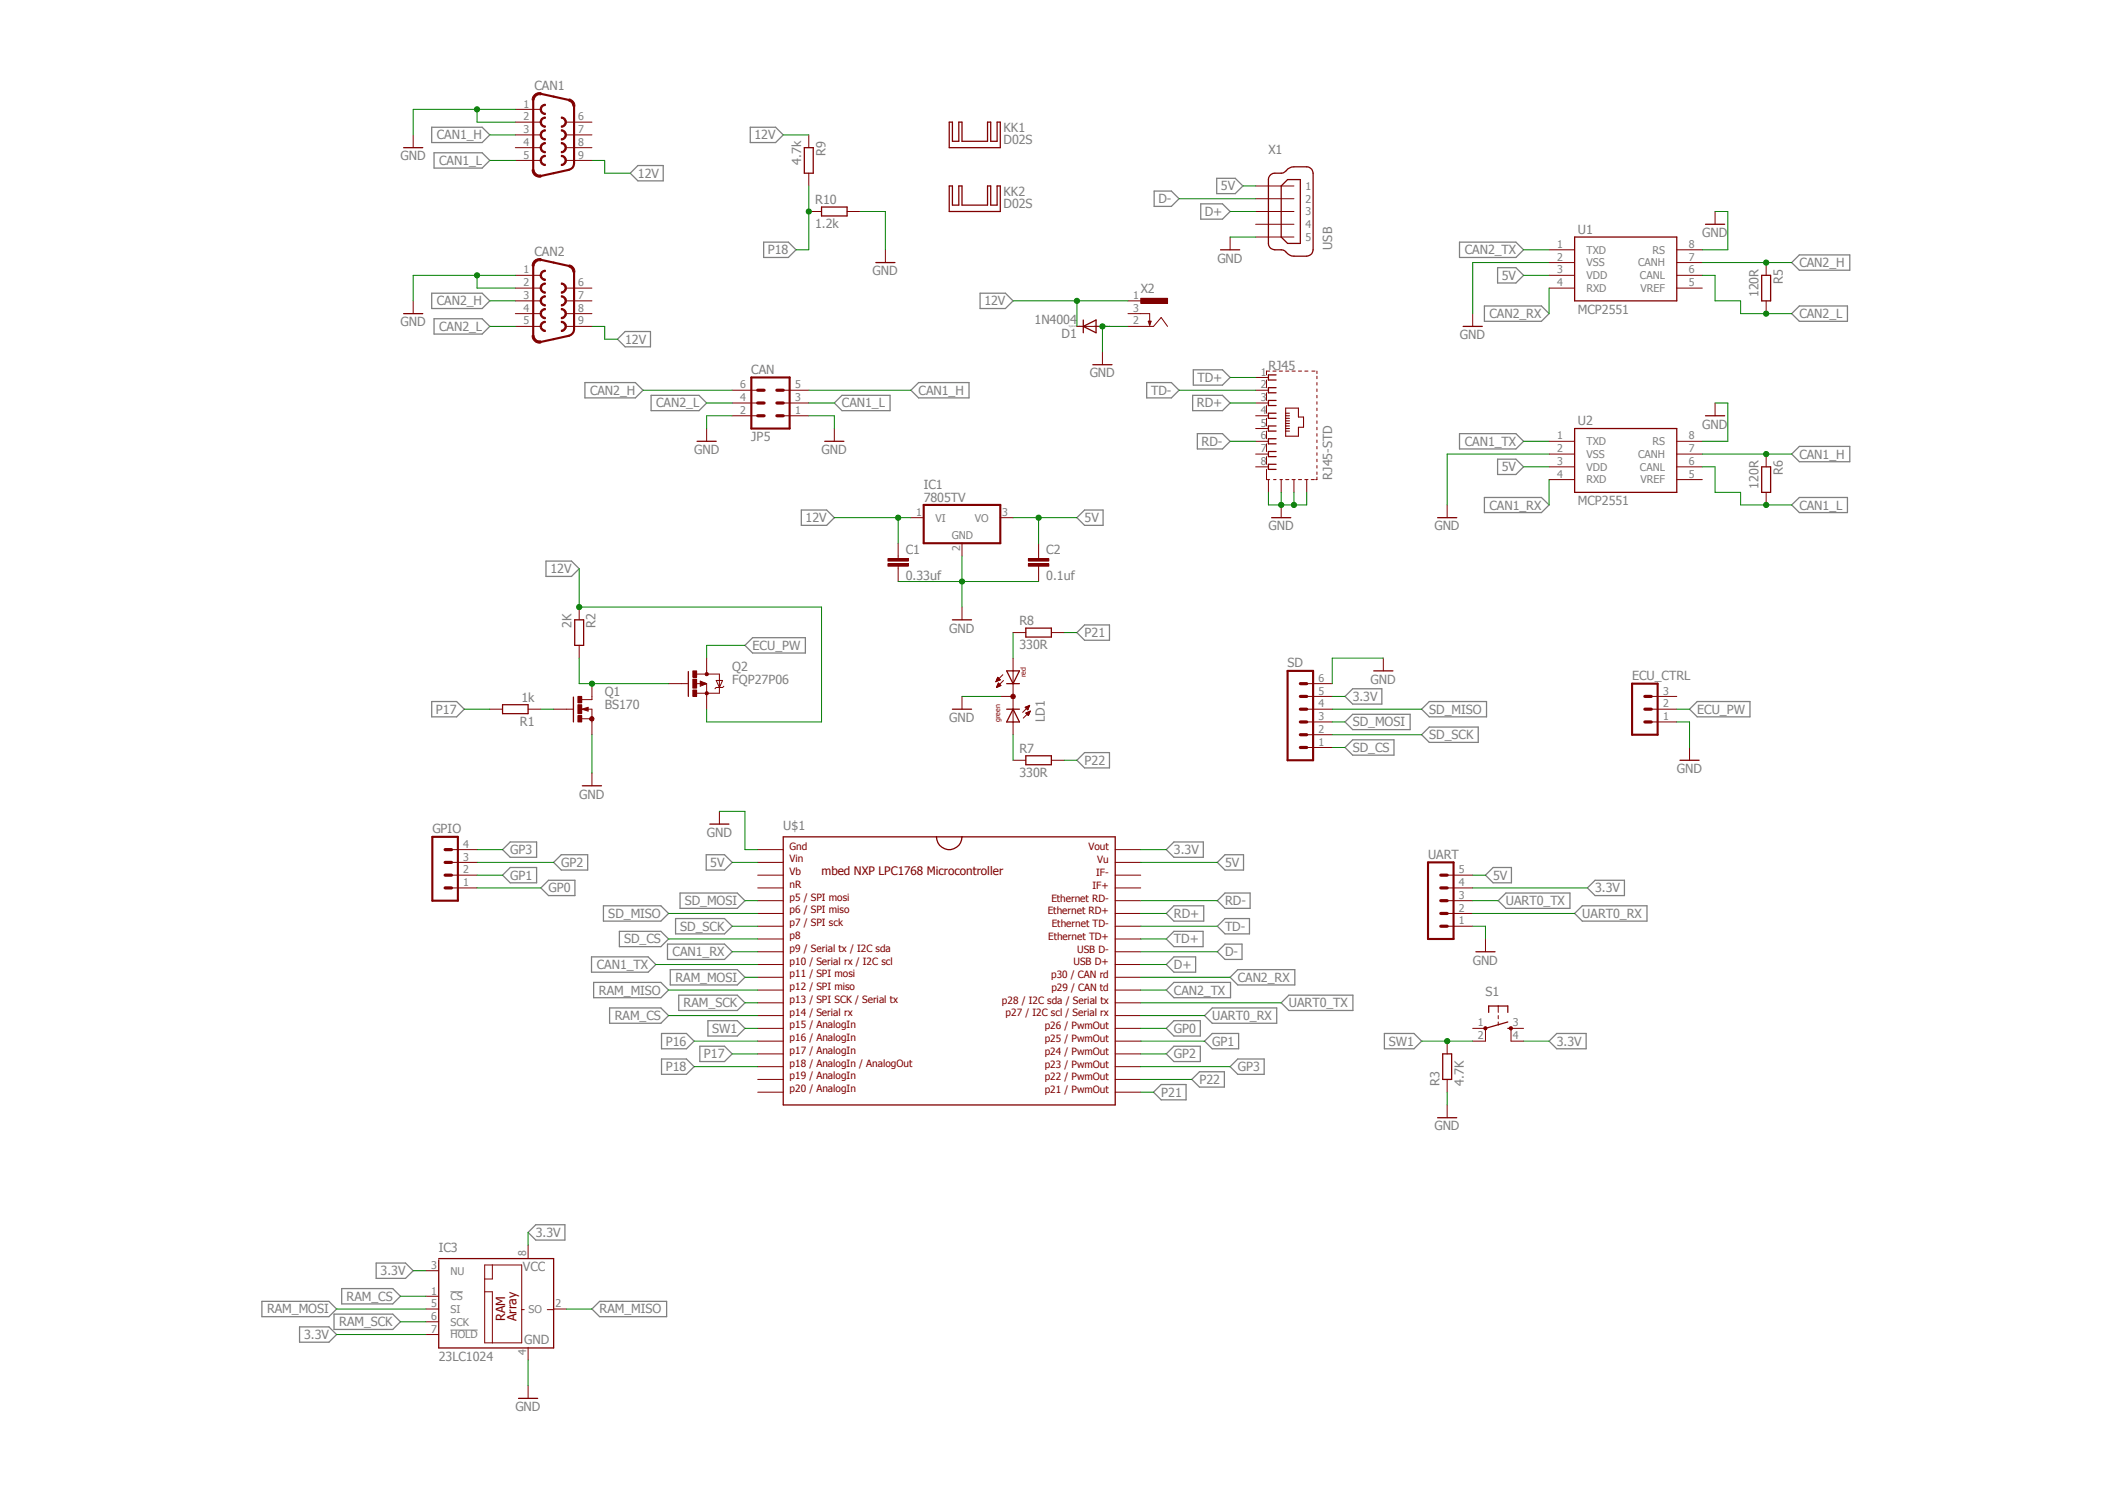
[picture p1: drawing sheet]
<svg xmlns="http://www.w3.org/2000/svg" width="420mm" height="297mm" viewBox="0 0 420 297" stroke-linecap="round" stroke-linejoin="round" font-family="sans-serif">
<path d="M51.8 15.6l316.5 265.8M368.3 15.6l-316.5 265.8" fill="none" stroke="#fff" stroke-width=".2"/>
<path d="M89.6 257h2.5M89.6 264.6h5.4" fill="none" stroke="#808080" stroke-width=".2"/>
<g fill="none" stroke="#808080" stroke-width=".25">
<path d="M85.9 25.3h10l1.5 1.5-1.5 1.6h-10zM86.3 30.4h9.6l1.5 1.5-1.5 1.5h-9.6zM125.4 34.5l1.5-1.6h5v3.1h-5zM149.3 25.3h5l1.5 1.5-1.5 1.6h-5zM229.6 38h3.4l1.6 1.5-1.6 1.6h-3.4zM242.1 35.5h3.6l1.6 1.5-1.6 1.5h-3.6zM85.9 58.3h10l1.5 1.6-1.5 1.5h-10zM151.9 48.2h4.9l1.6 1.5-1.6 1.5h-4.9zM195 58.3h5l1.5 1.6-1.5 1.5h-5zM238.9 40.6h4.3l1.5 1.5-1.5 1.5h-4.3zM290.4 48.2h11.2l1.5 1.5-1.5 1.5h-11.2zM297.9 53.3h3.7l1.5 1.5-1.5 1.5h-3.7z"/>
<path d="M356.4 52.2l1.6-1.5h10v3.1h-10zM86.3 63.4h9.6l1.5 1.5-1.5 1.6h-9.6zM116.4 76.1h10l1.5 1.5-1.5 1.6h-10zM122.8 67.5l1.6-1.5h5v3h-5zM129.5 78.7h9.6l1.5 1.5-1.5 1.5h-9.6zM181.2 77.6l1.5-1.5h10.1v3.1h-10.1zM228.1 76.1h4.9l1.6 1.5-1.6 1.6h-4.9zM237.3 78.7h5.9l1.5 1.5-1.5 1.5h-5.9zM237.4 73.6h5.8l1.5 1.5-1.5 1.5h-5.8zM295.3 60.9h11.4l1.5 1.5-1.5 1.5h-11.4zM356.4 62.4l1.6-1.5h9.5v3h-9.5zM166 80.2l1.5-1.5h9.6v3h-9.6z"/>
<path d="M238.2 86.3h5l1.5 1.5-1.5 1.5h-5zM290.4 86.3h11.2l1.5 1.5-1.5 1.5h-11.2zM295.3 99h11.4l1.5 1.5-1.5 1.5h-11.4zM297.9 91.4h3.7l1.5 1.5-1.5 1.5h-3.7zM356.4 90.3l1.6-1.5h10v3.1h-10zM108.6 111.6h5.1l1.5 1.6-1.5 1.5h-5.1zM159.4 101.5h5.1l1.5 1.5-1.5 1.5h-5.1zM214.2 103l1.6-1.5h3.6v3h-3.6zM356.4 100.5l1.6-1.5h9.5v3h-9.5zM85.9 139.6h4.9l1.6 1.5-1.6 1.5h-4.9zM148.2 128.4l1.5-1.5h10.5v3h-10.5zM214.2 125.9l1.6-1.6h4.9v3.1h-4.9z"/>
<path d="M267.6 138.6l1.5-1.6h5.8v3.1h-5.8zM214.2 151.3l1.6-1.6h4.9v3.1h-4.9zM267.6 143.6l1.5-1.5h11.4v3.1h-11.4zM267.6 148.7l1.5-1.5h8.2v3h-8.2zM282.8 141.1l1.5-1.5h11.4v3h-11.4zM282.8 146.2l1.5-1.5h9.8v3h-9.8zM336.1 141.1l1.5-1.5h10.5v3h-10.5zM101.5 167.5h5.3v3.1h-5.3l-1.5-1.6zM101.5 172.6h5.3v3h-5.3l-1.5-1.5zM109.1 175.1h5.3v3.1h-5.3l-1.5-1.5zM110.1 171.6l1.6-1.5h5.2v3h-5.2zM135.3 177.7h11.4l1.5 1.5-1.5 1.5h-11.4z"/>
<path d="M140.5 170.1h3.6l1.6 1.5-1.6 1.5h-3.6zM233.5 167.5h5.9v3.1h-5.9l-1.5-1.6zM242.2 171.6l1.5-1.5h3.7v3h-3.7zM242.2 179.2l1.5-1.5h5v3h-5zM295.5 174.1l1.5-1.5h3.7v3h-3.7zM299.6 177.7h12.7v3h-12.7l-1.5-1.5zM315.8 176.7l1.5-1.6h5.9v3.1h-5.9zM117.7 190.4h11.2l1.6 1.5-1.6 1.5h-11.2zM118.1 195.5h13.4l1.5 1.5-1.5 1.5h-13.4zM120 180.2h11.5l1.5 1.5-1.5 1.6h-11.5zM123.2 185.3h8.3l1.5 1.5-1.5 1.5h-8.3zM132.8 187.8h11.3l1.6 1.6-1.6 1.5h-11.3z"/>
<path d="M133.3 192.9h13.4l1.5 1.5-1.5 1.6h-13.4zM134.4 182.8h9.7l1.6 1.5-1.6 1.5h-9.7zM135 198h11.7l1.5 1.5-1.5 1.5h-11.7zM232 191.9l1.5-1.5h4.4v3h-4.4zM232 197l1.5-1.5h11.3v3h-11.3zM232 186.8l1.5-1.5h5.8v3h-5.8zM232 181.7l1.5-1.5h6v3.1h-6zM242.2 189.4l1.5-1.6h3.4v3.1h-3.4zM242.2 184.3l1.5-1.5h4.9v3h-4.9zM244.7 194.4l1.5-1.5h11.4v3.1h-11.4zM254.9 199.5l1.5-1.5h12.7v3h-12.7zM314.8 180.2h12.8v3.1h-12.8l-1.5-1.6z"/>
<path d="M121.3 200.5h10.2l1.5 1.6-1.5 1.5h-10.2zM131.6 205.6h5l1.5 1.5-1.5 1.6h-5zM131.6 210.7h5l1.5 1.5-1.5 1.5h-5zM139.2 208.2h4.9l1.6 1.5-1.6 1.5h-4.9zM140.8 203.1h5.9l1.5 1.5-1.5 1.5h-5.9zM229.5 217.3l1.5-1.5h5v3h-5zM232 209.7l1.5-1.5h5.3v3h-5.3zM232 204.6l1.5-1.5h5.3v3h-5.3zM237.1 214.8l1.5-1.6h5v3.1h-5zM239.6 207.1l1.6-1.5h5.2v3.1h-5.2zM239.6 202.1l1.6-1.6h12.8v3.1h-12.8zM244.7 212.2l1.5-1.5h5.3v3h-5.3z"/>
<path d="M275.4 205.6h5.9l1.5 1.5-1.5 1.6h-5.9zM308.2 207.1l1.5-1.5h5.8v3.1h-5.8zM52.1 258.9h13.3l1.6 1.5-1.6 1.6h-13.3zM68 256.4h10.1l1.6 1.5-1.6 1.5h-10.1zM74.8 251.3h5.9l1.5 1.5-1.5 1.5h-5.9zM105.1 245.2l1.5-1.5h5.8v3h-5.8zM119.3 258.9h13.3v3.1h-13.3l-1.5-1.6zM59.6 264h5.8l1.6 1.5-1.6 1.5h-5.8zM66.5 261.5h11.6l1.6 1.5-1.6 1.5h-11.6z"/>
</g>
<path d="M313.3 47.2h20.3v12.7h-20.3zM114.3 123.3h1.8v5.1h-1.8zM136.9 133.6v5M100 140.2h5.1v1.8h-5.1zM155.8 166.5h66.1v53.3h-66.1zM186.3 166.5a2.54 2.54 0 0 0 2.5 2.6 2.54 2.54 0 0 0 2.6-2.6" fill="none" stroke="#800000" stroke-width=".25"/>
<g fill="none" stroke="#800000" stroke-width=".2">
<path d="M308.2 49.7h5.1M308.2 52.2h5.1M308.2 54.8h5.1M308.2 57.3h5.1M333.6 49.7h5.1M333.6 52.2h5.1M333.6 54.8h5.1M333.6 57.3h5.1M115.2 120.8v2.5M115.2 128.4v2.5M135.5 136h1.3M138.5 136h.9"/>
<path d="M138.6 134.1h4.5v3.8h-4.6M139.3 135.5l1.3 .5-1.3 .5zM140.6 133.5v.6M140.6 136v2.6M142.5 135.4h1.3l-.7 1.4zM144 136.5l-.2 .3h-1.3l-.3 .2M97.4 141.1h2.6M105.1 141.1h2.5M150.7 169h5.1M150.7 171.6h5.1M150.7 174.1h5.1M150.7 176.7h5.1"/>
<path d="M150.7 179.2h5.1M221.9 169h5M221.9 171.6h5M221.9 174.1h5M221.9 176.7h5M221.9 179.2h5M150.7 181.7h5.1M150.7 184.3h5.1M150.7 186.8h5.1M150.7 189.4h5.1M150.7 191.9h5.1M150.7 194.4h5.1"/>
<path d="M150.7 197h5.1M150.7 199.5h5.1M221.9 181.7h5M221.9 184.3h5M221.9 186.8h5M221.9 189.4h5M221.9 191.9h5M221.9 194.4h5M221.9 197h5M221.9 199.5h5M150.7 202.1h5.1M150.7 204.6h5.1"/>
<path d="M150.7 207.1h5.1M150.7 209.7h5.1M150.7 212.2h5.1M150.7 214.8h5.1M150.7 217.3h5.1M221.9 202.1h5M221.9 204.6h5M221.9 207.1h5M221.9 209.7h5M221.9 212.2h5M221.9 214.8h5M221.9 217.3h5"/>
</g>
<path d="M139.7 136h-.3v-.2l.9 .2-.9 .3" fill="none" stroke="#800000" stroke-width=".34"/>
<path d="M140.4 137.7l.2-.1 .2 .1v.5h-.4z" fill-rule="evenodd" fill="#800000"/>
<path d="M140.4 137.7l.2-.1 .2 .1v.5h-.4z" fill="none" stroke="#800000" stroke-width=".2"/>
<path d="M140.4 133.9l.2-.1 .2 .1v.5h-.4z" fill-rule="evenodd" fill="#800000"/>
<path d="M140.4 133.9l.2-.1 .2 .1v.5h-.4z" fill="none" stroke="#800000" stroke-width=".2"/>
<path d="M137.8 137.3h.8v1.3h-.8z" fill-rule="evenodd" fill="#800000"/>
<path d="M137.8 137.3h.8v1.3h-.8z" fill="none" stroke="#800000" stroke-width=".2"/>
<path d="M137.8 133.5h.8v1.2h-.8z" fill-rule="evenodd" fill="#800000"/>
<path d="M137.8 133.5h.8v1.2h-.8z" fill="none" stroke="#800000" stroke-width=".2"/>
<path d="M137.8 135.1h.8v1.8h-.8z" fill-rule="evenodd" fill="#800000"/>
<path d="M249.8 37h7.6M249.8 39.5h7.6M249.8 42.1h7.6M249.8 44.6h7.6M249.8 47.2h7.6M226.9 64.9h2.6l1.5-1.7 1.3 1.7M226.9 62.4h1.8v2.3M133 136h2.5M137.8 135.1h.8v1.8h-.8zM140.6 130.9v2.6M140.6 138.6v2.5M117.8 153.8v2.5" fill="none" stroke="#800000" stroke-width=".2"/>
<path d="M252.6 35l.2-.3a4.2 4.2 0 0 1 2.5-.3l.6-.4a2.01 2.01 0 0 1 1.5-.8h2.6a1.34 1.34 0 0 1 1.2 1.3v15.2a1.27 1.27 0 0 1-1.2 1.3h-2.6a2.32 2.32 0 0 1-1.8-1.1l-.3-.2a4.2 4.2 0 0 1-2.5-.3l-.4-.6-.1-.4v-12.7zM256.1 35.7h2.6v12.7h-2.6l-1.2-1.2v-10.2zM228.5 63.9h.5l-.3 .8zM115.9 156.3h3.8" fill="none" stroke="#800000" stroke-width=".25"/>
<path d="M226.9 59.4h5.4v1h-5.4z" fill-rule="evenodd" fill="#800000"/>
<g fill="none" stroke="#800000" stroke-width=".2">
<path d="M224.4 59.9h2.5M226.9 59.4h5.4v1h-5.4zM341.2 42.1v2.5M351.4 52.2v2.6M351.4 59.9v2.5M219.3 70v2.6M224.4 64.9h2.5M224.4 62.4h2.5M249.8 75.1h2.5M249.8 77.6h2.5M252 75.6v1.5M252 78.1v1.6"/>
<path d="M252.6 73.8h-.6v.8M253.2 73.8h.7M254.5 73.8h.6M255.8 73.8h.6M257 73.8h.7M258.3 73.8h.6M259.6 73.8h.6M261 73.8h.6M262 73.8v.5M262 74.8v.6M262 76.1v.5M262 77.4v.5"/>
<path d="M262 78.7v.5M262 79.9v.5M293 62.4v2.5M249.8 80.2h2.5M249.8 82.7h2.5M249.8 85.3h2.5M249.8 87.8h2.5M249.8 90.3h2.5M249.8 92.9h2.5M252 93.4v2h.6M252 80.7v1.5M252 83.2v1.6"/>
<path d="M252 85.8v1.5M252 88.3v1.5M252 90.8v1.6M252.3 95.4v2.6M253.4 95.4h.5M254.6 95.4h.5M254.9 95.4v2.6M255.8 95.4h.6M257 95.4h.7M257.4 95.4v2.6M258.3 95.4h.6M259.6 95.4h.6"/>
<path d="M260 95.4v2.6M260.8 95.4h.7M262 94.9v.5h-.3M262 81.2v.5M262 82.5v.5M262 83.7v.5M262 85v.5M262 86.3v.5M262 87.5v.6M262 88.8v.5M262 90.1v.5M262 91.4v.5"/>
<path d="M262 92.6v.5M262 93.9v.5M308.2 95.4h5.1M308.2 87.8h5.1M308.2 90.3h5.1M308.2 92.9h5.1M333.6 95.4h5.1M333.6 87.8h5.1M333.6 90.3h5.1M333.6 92.9h5.1M341.2 80.2v2.5M351.4 90.3v2.6"/>
<path d="M351.4 98v2.5M181.2 103h2.6M191.4 108.1v2.5M199 103h2.5M254.9 100.5v2.5M287.9 100.5v2.5M199.5 134.2l-1.4 1.4M199.6 135.4l-1.4 1.4M201.5 133.5v10.1M260 138.6h5M260 136h5M275.2 130.9v2.6"/>
<path d="M204.8 140.3l-1.4 1.4M205 141.5l-1.4 1.4M260 148.7h5M260 146.2h5M260 143.6h5M260 141.1h5M143.1 161.4v2.6"/>
</g>
<g fill="none" stroke="#800000" stroke-width=".25">
<path d="M339.3 44.6h3.8M350.5 54.8h1.7v5.1h-1.7zM217.4 72.6h3.8M253.9 74.6h-1.6v1h1.6M253.9 77.1h-1.6v1h1.6M253.9 79.7h-1.6v1h1.6M291.1 64.9h3.8M253.9 82.2h-1.6v1h1.6M253.9 84.8h-1.6v1h1.6M253.9 87.3h-1.6v1h1.6M253.9 89.8h-1.6v1h1.6M253.9 92.4h-1.6v1h1.6"/>
<path d="M313.3 85.3h20.3v12.7h-20.3zM339.3 82.7h3.8M350.5 92.9h1.7v5.1h-1.7zM253 103h3.8M286 103h3.8M200.3 133.5h2.5l-1.3 2.5zM200.3 136h2.5M273.3 133.5h3.8M200.3 141.1h2.5M201.5 141.1l1.3 2.5h-2.5zM141.2 164h3.8"/>
</g>
<path d="M255.8 81.2h2.5v1.8h1v2h-1v1.8h-2.5zM255.8 82.2h.7M255.8 82.7h.7M255.8 83.2h.7M255.8 83.7h.7M255.8 84.2h.7M255.8 84.8h.7M255.8 85.3h.7M255.8 85.8h.7" fill="none" stroke="#800000" stroke-width=".21"/>
<path d="M183.8 100.5h15.2v7.6h-15.2zM256.1 133.5h5.1v17.8h-5.1z" fill="none" stroke="#800000" stroke-width=".42"/>
<path d="M258.7 138.6h1.3M258.7 136h1.3M258.7 143.6h1.3M258.7 146.2h1.3M258.7 148.7h1.3M258.7 141.1h1.3" fill="none" stroke="#800000" stroke-width=".63"/>
<path d="M201.2 138.3l.3-.2 .4 .2 .1 .3-.1 .3-.4 .1-.3-.1-.1-.3 .5-.1-.5 .1z" fill-rule="evenodd" fill="#800000"/>
<g fill="none" stroke="#800000" stroke-width=".2">
<path d="M178.7 110.6v.5M178.7 112.6v.6M191.4 138.6v2.5M198.2 135.6h.1M198.2 135.5h.3M198.2 135.4h.5M198.3 135.3h.6M198.3 135.2h.7M198.3 136.7h.1M198.3 135.1h.6M198.3 136.7h.3M198.4 135h.4"/>
<path d="M198.4 136.6h.4M198.4 136.4h.6M198.4 135h.3M198.4 136.4h.7M198.4 134.9h.2M198.4 136.3h.6M198.5 134.7l.5 .6-.9 .3zM198.5 134.8h.1M198.5 136.2h.4M198.5 136.1h.3M198.6 136h.1M198.6 135.9l.5 .5-.9 .4z"/>
<path d="M198.6 135.9h.1M199 138.6h2.5M201.2 138.3l.3-.2 .4 .2 .1 .3-.1 .3-.4 .1-.3-.1-.1-.3 .5-.1-.5 .1zM201.5 130.9v2.6M201.5 125.9h2.6M209.2 125.9h2.5M201.5 143.6v2.6M201.5 151.3h2.6M204 140.7l.8-.4-.3 .9zM204 140.7h.7M204 140.8h.6M204.1 141.9l.9-.4-.4 .9z"/>
<path d="M204.1 141.9h.7M204.1 140.9h.5M204.2 140.6h.5M204.2 141h.4M204.2 142h.6M204.2 141.8h.6M204.3 142.1h.4M204.3 141.1h.2M204.4 140.5h.4M204.4 142.2h.3M204.4 141.2h.1M204.5 142.2h.1"/>
<path d="M204.5 141.7h.4M204.5 142.3h.1M204.6 140.5h.2M204.7 141.6h.2M204.8 140.4h.1M204.9 141.5h.1M209.2 151.3h2.5"/>
</g>
<path d="M204.1 125h5.1v1.7h-5.1zM189.5 141.1h3.8M204.1 150.4h5.1v1.7h-5.1z" fill="none" stroke="#800000" stroke-width=".25"/>
<path d="M176.6 112.1h4.1v.5h-4.1z" fill-rule="evenodd" fill="#800000"/>
<path d="M176.6 112.1h4.1v.5h-4.1z" fill="none" stroke="#800000" stroke-width=".2"/>
<path d="M176.6 111.1h4.1v.5h-4.1z" fill-rule="evenodd" fill="#800000"/>
<g fill="none" stroke="#800000" stroke-width=".2">
<path d="M160.9 26.8v2.6M160.9 34.5v2.5M160.9 42.1h2.5M168.5 42.1h2.6M176.1 49.7v2.5M244.7 47.2v2.5M176.6 111.1h4.1v.5h-4.1zM178.7 108.1v2.5M178.7 113.2v2.5M191.4 120.8v2.5M328.5 138.6h5.1M328.5 143.6h5.1"/>
<path d="M328.5 141.1h5.1M336.1 148.7v2.6"/>
</g>
<path d="M160 29.4h1.8v5.1h-1.8zM188.8 24.3h.7v3.8h1.2v-3.8h.7v3.8h5.1v-3.8h.6v3.8h1.3v-3.8h.6v5.1h-10.2zM163.4 41.2h5.1v1.8h-5.1zM174.2 52.2h3.8M242.8 49.7h3.8M189.5 123.3h3.8M334.2 151.3h3.8" fill="none" stroke="#800000" stroke-width=".25"/>
<path d="M324.7 136h5.1v10.2h-5.1z" fill="none" stroke="#800000" stroke-width=".42"/>
<path d="M327.2 138.6h1.3M327.2 141.1h1.3M327.2 143.6h1.3" fill="none" stroke="#800000" stroke-width=".63"/>
<path d="M107.7 23.6l.6-.3h.2v.2a.76 .76 0 0 0-.8 .8 .76 .76 0 0 0 .8 .8v.2a1.02 1.02 0 0 1-1-.6 1.02 1.02 0 0 1 .2-1.1z" fill-rule="evenodd" fill="#800000"/>
<path d="M107.7 23.6l.6-.3h.2v.2a.76 .76 0 0 0-.8 .8 .76 .76 0 0 0 .8 .8v.2a1.02 1.02 0 0 1-1-.6 1.02 1.02 0 0 1 .2-1.1z" fill="none" stroke="#800000" stroke-width=".2"/>
<path d="M111.7 23.3a1.02 1.02 0 0 1 1 1 1.02 1.02 0 0 1-1 1v-.2a.76 .76 0 0 0 .7-.8 .76 .76 0 0 0-.7-.8z" fill-rule="evenodd" fill="#800000"/>
<path d="M111.7 23.3a1.02 1.02 0 0 1 1 1 1.02 1.02 0 0 1-1 1v-.2a.76 .76 0 0 0 .7-.8 .76 .76 0 0 0-.7-.8z" fill="none" stroke="#800000" stroke-width=".2"/>
<path d="M107.7 21.1l.6-.4h.2v.3a.76 .76 0 0 0-.8 .8 .76 .76 0 0 0 .8 .7v.3a1.02 1.02 0 0 1-1-.6 1.02 1.02 0 0 1 .2-1.1z" fill-rule="evenodd" fill="#800000"/>
<path d="M107.7 21.1l.6-.4h.2v.3a.76 .76 0 0 0-.8 .8 .76 .76 0 0 0 .8 .7v.3a1.02 1.02 0 0 1-1-.6 1.02 1.02 0 0 1 .2-1.1z" fill="none" stroke="#800000" stroke-width=".2"/>
<path d="M111.7 28.4a1.02 1.02 0 0 1 1 1 1.02 1.02 0 0 1-1 1v-.3a.76 .76 0 0 0 .7-.7 .76 .76 0 0 0-.7-.8z" fill-rule="evenodd" fill="#800000"/>
<path d="M111.7 28.4a1.02 1.02 0 0 1 1 1 1.02 1.02 0 0 1-1 1v-.3a.76 .76 0 0 0 .7-.7 .76 .76 0 0 0-.7-.8z" fill="none" stroke="#800000" stroke-width=".2"/>
<path d="M107.7 26.2l.6-.4h.2v.3a.76 .76 0 0 0-.8 .7 .76 .76 0 0 0 .8 .8v.3a1.02 1.02 0 0 1-1-.6 1.02 1.02 0 0 1 .2-1.1z" fill-rule="evenodd" fill="#800000"/>
<path d="M107.7 26.2l.6-.4h.2v.3a.76 .76 0 0 0-.8 .7 .76 .76 0 0 0 .8 .8v.3a1.02 1.02 0 0 1-1-.6 1.02 1.02 0 0 1 .2-1.1z" fill="none" stroke="#800000" stroke-width=".2"/>
<path d="M111.7 25.8a1.02 1.02 0 0 1 1 1 1.02 1.02 0 0 1-1 1.1v-.3a.76 .76 0 0 0 .7-.8 .76 .76 0 0 0-.7-.7z" fill-rule="evenodd" fill="#800000"/>
<path d="M111.7 25.8a1.02 1.02 0 0 1 1 1 1.02 1.02 0 0 1-1 1.1v-.3a.76 .76 0 0 0 .7-.8 .76 .76 0 0 0-.7-.7z" fill="none" stroke="#800000" stroke-width=".2"/>
<path d="M107.7 28.7l.6-.3h.2v.2a.76 .76 0 0 0-.8 .8 .76 .76 0 0 0 .8 .7v.3a1.02 1.02 0 0 1-1-.6 1.02 1.02 0 0 1 .2-1.1z" fill-rule="evenodd" fill="#800000"/>
<path d="M107.7 28.7l.6-.3h.2v.2a.76 .76 0 0 0-.8 .8 .76 .76 0 0 0 .8 .7v.3a1.02 1.02 0 0 1-1-.6 1.02 1.02 0 0 1 .2-1.1z" fill="none" stroke="#800000" stroke-width=".2"/>
<path d="M111.7 30.9a1.02 1.02 0 0 1 1 1 1.02 1.02 0 0 1-1 1v-.2a.76 .76 0 0 0 .7-.8 .76 .76 0 0 0-.7-.7z" fill-rule="evenodd" fill="#800000"/>
<path d="M111.7 30.9a1.02 1.02 0 0 1 1 1 1.02 1.02 0 0 1-1 1v-.2a.76 .76 0 0 0 .7-.8 .76 .76 0 0 0-.7-.7z" fill="none" stroke="#800000" stroke-width=".2"/>
<path d="M107.7 31.2l.6-.3h.2v.3a.76 .76 0 0 0-.8 .7 .76 .76 0 0 0 .8 .8v.2a1.02 1.02 0 0 1-1-.5 1.02 1.02 0 0 1 .2-1.2z" fill-rule="evenodd" fill="#800000"/>
<path d="M107.7 31.2l.6-.3h.2v.3a.76 .76 0 0 0-.8 .7 .76 .76 0 0 0 .8 .8v.2a1.02 1.02 0 0 1-1-.5 1.02 1.02 0 0 1 .2-1.2z" fill="none" stroke="#800000" stroke-width=".2"/>
<path d="M106.2 18.9a1.41 1.41 0 0 1 1.4-.4v.4a1.07 1.07 0 0 0-1.4 1h-.3l.1-.6z" fill-rule="evenodd" fill="#800000"/>
<path d="M106.2 18.9a1.41 1.41 0 0 1 1.4-.4v.4a1.07 1.07 0 0 0-1.4 1h-.3l.1-.6z" fill="none" stroke="#800000" stroke-width=".2"/>
<path d="M107.6 18.7l5.6 1.2" fill="none" stroke="#800000" stroke-width=".42"/>
<path d="M113.2 19.7h.2a1.42 1.42 0 0 1 1 1.4h-.4a1.04 1.04 0 0 0-.9-1z" fill-rule="evenodd" fill="#800000"/>
<path d="M113.2 19.7h.2a1.42 1.42 0 0 1 1 1.4h-.4a1.04 1.04 0 0 0-.9-1z" fill="none" stroke="#800000" stroke-width=".2"/>
<path d="M106.1 19.9v13.9M114.2 21.1v11.5a1.26 1.26 0 0 1-1 1.2l-5.6 1.2" fill="none" stroke="#800000" stroke-width=".42"/>
<path d="M105.9 33.8h.3a1.12 1.12 0 0 0 1.4 1v.4a1.46 1.46 0 0 1-1.7-1.4z" fill-rule="evenodd" fill="#800000"/>
<path d="M102.5 21.8h5.1M102.5 24.3h5.1M102.5 26.8h5.1M102.5 29.4h5.1M102.5 31.9h5.1M105.9 33.8h.3a1.12 1.12 0 0 0 1.4 1v.4a1.46 1.46 0 0 1-1.7-1.4zM112.7 24.3h5.1M112.7 26.8h5.1M112.7 29.4h5.1M112.7 31.9h5.1" fill="none" stroke="#800000" stroke-width=".2"/>
<path d="M107.7 56.6l.6-.3h.2v.3a.76 .76 0 0 0-.8 .7 .76 .76 0 0 0 .8 .8v.2a1.04 1.04 0 0 1-.9-.6 1.04 1.04 0 0 1 .1-1.1z" fill-rule="evenodd" fill="#800000"/>
<path d="M107.7 56.6l.6-.3h.2v.3a.76 .76 0 0 0-.8 .7 .76 .76 0 0 0 .8 .8v.2a1.04 1.04 0 0 1-.9-.6 1.04 1.04 0 0 1 .1-1.1z" fill="none" stroke="#800000" stroke-width=".2"/>
<path d="M111.7 56.3a1.02 1.02 0 0 1 1 1 1.02 1.02 0 0 1-1 1v-.2a.76 .76 0 0 0 .7-.8 .76 .76 0 0 0-.7-.7z" fill-rule="evenodd" fill="#800000"/>
<path d="M111.7 56.3a1.02 1.02 0 0 1 1 1 1.02 1.02 0 0 1-1 1v-.2a.76 .76 0 0 0 .7-.8 .76 .76 0 0 0-.7-.7z" fill="none" stroke="#800000" stroke-width=".2"/>
<path d="M107.7 54.1l.6-.3h.2v.2a.76 .76 0 0 0-.8 .8 .76 .76 0 0 0 .8 .7v.3a1.04 1.04 0 0 1-.9-.6 1.04 1.04 0 0 1 .1-1.1z" fill-rule="evenodd" fill="#800000"/>
<path d="M107.7 54.1l.6-.3h.2v.2a.76 .76 0 0 0-.8 .8 .76 .76 0 0 0 .8 .7v.3a1.04 1.04 0 0 1-.9-.6 1.04 1.04 0 0 1 .1-1.1z" fill="none" stroke="#800000" stroke-width=".2"/>
<path d="M111.7 61.4a1.02 1.02 0 0 1 1 1 1.02 1.02 0 0 1-1 1v-.2a.76 .76 0 0 0 .7-.8 .76 .76 0 0 0-.7-.8z" fill-rule="evenodd" fill="#800000"/>
<path d="M111.7 61.4a1.02 1.02 0 0 1 1 1 1.02 1.02 0 0 1-1 1v-.2a.76 .76 0 0 0 .7-.8 .76 .76 0 0 0-.7-.8z" fill="none" stroke="#800000" stroke-width=".2"/>
<path d="M107.7 59.2l.6-.4h.2v.3a.76 .76 0 0 0-.8 .8 .76 .76 0 0 0 .8 .7v.3a1.04 1.04 0 0 1-.9-.6 1.04 1.04 0 0 1 .1-1.1z" fill-rule="evenodd" fill="#800000"/>
<path d="M107.7 59.2l.6-.4h.2v.3a.76 .76 0 0 0-.8 .8 .76 .76 0 0 0 .8 .7v.3a1.04 1.04 0 0 1-.9-.6 1.04 1.04 0 0 1 .1-1.1z" fill="none" stroke="#800000" stroke-width=".2"/>
<path d="M111.7 58.8a1.02 1.02 0 0 1 1 1.1 1.02 1.02 0 0 1-1 1v-.3a.76 .76 0 0 0 .7-.7 .76 .76 0 0 0-.7-.8z" fill-rule="evenodd" fill="#800000"/>
<path d="M111.7 58.8a1.02 1.02 0 0 1 1 1.1 1.02 1.02 0 0 1-1 1v-.3a.76 .76 0 0 0 .7-.7 .76 .76 0 0 0-.7-.8z" fill="none" stroke="#800000" stroke-width=".2"/>
<path d="M107.7 61.7l.6-.3h.2v.2a.76 .76 0 0 0-.8 .8 .76 .76 0 0 0 .8 .8v.2a1.04 1.04 0 0 1-.9-.6 1.04 1.04 0 0 1 .1-1.1z" fill-rule="evenodd" fill="#800000"/>
<path d="M107.7 61.7l.6-.3h.2v.2a.76 .76 0 0 0-.8 .8 .76 .76 0 0 0 .8 .8v.2a1.04 1.04 0 0 1-.9-.6 1.04 1.04 0 0 1 .1-1.1z" fill="none" stroke="#800000" stroke-width=".2"/>
<path d="M111.7 63.9a1.02 1.02 0 0 1 1 1 1.02 1.02 0 0 1-1 1.1v-.3a.76 .76 0 0 0 .7-.8 .76 .76 0 0 0-.7-.7z" fill-rule="evenodd" fill="#800000"/>
<path d="M111.7 63.9a1.02 1.02 0 0 1 1 1 1.02 1.02 0 0 1-1 1.1v-.3a.76 .76 0 0 0 .7-.8 .76 .76 0 0 0-.7-.7z" fill="none" stroke="#800000" stroke-width=".2"/>
<path d="M107.7 64.3l.6-.4h.2v.3a.76 .76 0 0 0-.8 .7 .76 .76 0 0 0 .8 .8v.3a1.04 1.04 0 0 1-.9-.6 1.04 1.04 0 0 1 .1-1.1z" fill-rule="evenodd" fill="#800000"/>
<path d="M107.7 64.3l.6-.4h.2v.3a.76 .76 0 0 0-.8 .7 .76 .76 0 0 0 .8 .8v.3a1.04 1.04 0 0 1-.9-.6 1.04 1.04 0 0 1 .1-1.1z" fill="none" stroke="#800000" stroke-width=".2"/>
<path d="M106.2 51.9a1.5 1.5 0 0 1 1.4-.4v.4a1.07 1.07 0 0 0-1.4 1h-.3l.1-.6z" fill-rule="evenodd" fill="#800000"/>
<path d="M106.2 51.9a1.5 1.5 0 0 1 1.4-.4v.4a1.07 1.07 0 0 0-1.4 1h-.3l.1-.6z" fill="none" stroke="#800000" stroke-width=".2"/>
<path d="M107.6 51.7l5.6 1.2" fill="none" stroke="#800000" stroke-width=".42"/>
<path d="M113.2 52.7a1.39 1.39 0 0 1 1.2 1.4h-.4a1.13 1.13 0 0 0-.9-1z" fill-rule="evenodd" fill="#800000"/>
<path d="M113.2 52.7a1.39 1.39 0 0 1 1.2 1.4h-.4a1.13 1.13 0 0 0-.9-1z" fill="none" stroke="#800000" stroke-width=".2"/>
<path d="M106.1 52.9v13.9M114.2 54.1v11.5a1.36 1.36 0 0 1-1 1.2l-5.6 1.2" fill="none" stroke="#800000" stroke-width=".42"/>
<path d="M105.9 66.8h.3a1.11 1.11 0 0 0 1.4 1v.4a1.41 1.41 0 0 1-1.7-1.4z" fill-rule="evenodd" fill="#800000"/>
<g fill="none" stroke="#800000" stroke-width=".2">
<path d="M82.2 26.8v2.6M82.2 59.9v2.5M102.5 54.8h5.1M102.5 57.3h5.1M102.5 59.9h5.1M112.7 57.3h5.1M112.7 59.9h5.1M102.5 62.4h5.1M102.5 64.9h5.1M105.9 66.8h.3a1.11 1.11 0 0 0 1.4 1v.4a1.41 1.41 0 0 1-1.7-1.4zM112.7 62.4h5.1M112.7 64.9h5.1"/>
<path d="M117.8 138.6v.6h-2.1M112.7 141.1h1.4M115.7 141.1h2.1v2.5M115.7 141.1l1.3-.4v.8zM115.7 143h2.1"/>
</g>
<path d="M80.3 29.4h3.8M80.3 62.4h3.8M114.1 138.7v4.9" fill="none" stroke="#800000" stroke-width=".25"/>
<path d="M116.9 141l-.5 .1 .5 .1" fill="none" stroke="#800000" stroke-width=".34"/>
<path d="M117.4 142.7l.4-.2 .3 .2 .1 .3-.1 .3-.3 .2-.4-.2-.1-.3h.5h-.5z" fill-rule="evenodd" fill="#800000"/>
<path d="M117.4 142.7l.4-.2 .3 .2 .1 .3-.1 .3-.3 .2-.4-.2-.1-.3h.5h-.5z" fill="none" stroke="#800000" stroke-width=".2"/>
<path d="M115 142.4h.7v1.2h-.7z" fill-rule="evenodd" fill="#800000"/>
<path d="M115 142.4h.7v1.2h-.7z" fill="none" stroke="#800000" stroke-width=".2"/>
<path d="M115 138.6h.7v1.2h-.7z" fill-rule="evenodd" fill="#800000"/>
<path d="M115 138.6h.7v1.2h-.7z" fill="none" stroke="#800000" stroke-width=".2"/>
<path d="M115 140.2h.7v1.8h-.7z" fill-rule="evenodd" fill="#800000"/>
<g fill="none" stroke="#800000" stroke-width=".2">
<path d="M145.7 77.6h5M155.8 77.6h5.1M214.2 64.9h5.1M140.6 85.3v2.5M145.7 82.7h5M145.7 80.2h5M155.8 82.7h5.1M155.8 80.2h5.1M166 85.3v2.5M117.8 136v2.6M110.1 141.1h2.6M115 140.2h.7v1.8h-.7z"/>
<path d="M117.8 143.6v2.6M287.9 179.2h5.1M287.9 176.7h5.1M287.9 174.1h5.1M287.9 184.3h5.1M287.9 181.7h5.1M295.5 186.8v2.6M295.5 204.6v2.5M298.1 200.2v1.2M298.1 202.1v.6M298.1 203.3v.7M300.6 204.6v2.5"/>
<path d="M84.7 257.9h2.6M84.7 252.8h2.6M96.4 251.7h7.4v15.5h-7.4zM96.4 257h1.5v10.2M97.9 251.7v2.8h-1.5M105.1 247.7v2.6M84.7 260.4h2.6M84.7 265.5h2.6M84.7 263h2.6M103.8 260.6h.5M105.1 268.1v2.5M105.1 275.7v2.5"/>
<path d="M108.9 260.6h1.2M110.1 260.4h2.6"/>
</g>
<path d="M215.5 64.9l2.5-1.2v2.5zM215.5 63.7v2.5M138.7 87.8h3.8M164.1 87.8h3.8M293.6 189.4h3.8M296.2 201.4v-1.2h3.8v1.2M300 204.6h.6M300 203.3l-4.5 1.3M87.3 250.4h22.8v17.8h-22.8v-17.5M103.2 278.2h3.8" fill="none" stroke="#800000" stroke-width=".25"/>
<path d="M149.5 75.1h7.6v10.2h-7.6zM284.1 171.6h5.1v15.2h-5.1z" fill="none" stroke="#800000" stroke-width=".42"/>
<path d="M150.7 77.6h1.3M154.5 77.6h1.3M150.7 80.2h1.3M150.7 82.7h1.3M154.5 80.2h1.3M154.5 82.7h1.3M286.6 179.2h1.3M286.6 174.1h1.3M286.6 176.7h1.3M286.6 181.7h1.3M286.6 184.3h1.3" fill="none" stroke="#800000" stroke-width=".63"/>
<path d="M295.3 204.3h.4v.5l-.2 .1-.2-.1z" fill-rule="evenodd" fill="#800000"/>
<path d="M295.3 204.3h.4v.5l-.2 .1-.2-.1z" fill="none" stroke="#800000" stroke-width=".2"/>
<path d="M300.3 204.3h.5v.5l-.2 .1-.3-.1z" fill-rule="evenodd" fill="#800000"/>
<g fill="none" stroke="#800000" stroke-width=".2">
<path d="M206.6 110.6v.5M206.6 112.6v.6M89.8 176.7h5.1M89.8 174.1h5.1M89.8 171.6h5.1M89.8 169h5.1M287.9 207.1v2.6M287.9 214.8v2.5M287.9 219.8v2.6M293 204.6h2.5M293 207.1h2.5M300.3 204.3h.5v.5l-.2 .1-.3-.1z"/>
<path d="M300.6 204.6h2.5M300.6 207.1h2.5"/>
</g>
<path d="M188.8 37h.7v3.8h1.2v-3.8h.7v3.8h5.1v-3.8h.6v3.8h1.3v-3.8h.6v5.1h-10.2zM287 209.7h1.8v5.1h-1.8zM286 222.4h3.8" fill="none" stroke="#800000" stroke-width=".25"/>
<path d="M86 166.5h5.1v12.7h-5.1z" fill="none" stroke="#800000" stroke-width=".42"/>
<path d="M88.5 171.6h1.3M88.5 174.1h1.3M88.5 176.7h1.3M88.5 169h1.3" fill="none" stroke="#800000" stroke-width=".63"/>
<path d="M204.6 112.1h4v.5h-4z" fill-rule="evenodd" fill="#800000"/>
<path d="M204.6 112.1h4v.5h-4z" fill="none" stroke="#800000" stroke-width=".2"/>
<path d="M204.6 111.1h4v.5h-4z" fill-rule="evenodd" fill="#800000"/>
<path d="M204.6 111.1h4v.5h-4zM206.6 108.1v2.5M206.6 113.2v2.5" fill="none" stroke="#800000" stroke-width=".2"/>
<path d="M115.2 113.2v7.6h48.2" fill="none" stroke="#008000" stroke-width=".2"/>
<circle cx="115.2" cy="120.8" r=".51" fill="#008000"/>
<g fill="none" stroke="#008000" stroke-width=".2">
<path d="M201.5 59.9h22.9M214.2 59.9v5M163.4 120.8v22.8h-22.8v-2.5"/>
<circle cx="115.2" cy="120.8" r=".51"/>
</g>
<circle cx="214.2" cy="59.9" r=".51" fill="#008000"/>
<g fill="none" stroke="#008000" stroke-width=".2">
<path d="M166 103h15.2M178.7 103v5.1"/>
<circle cx="214.2" cy="59.9" r=".51"/>
</g>
<circle cx="178.7" cy="103" r=".51" fill="#008000"/>
<g fill="none" stroke="#008000" stroke-width=".2">
<path d="M117.8 31.9h2.5v2.6h5.1M155.8 26.8h5.1M117.8 64.9h2.5v2.6h2.5M115.2 130.9v5.1h17.8"/>
<circle cx="178.7" cy="103" r=".51"/>
</g>
<circle cx="117.8" cy="136" r=".51" fill="#008000"/>
<g fill="none" stroke="#008000" stroke-width=".2">
<path d="M252.3 98v2.5h5.1M254.9 98v2.5M107.6 141.1h2.5M117.8 146.2v7.6"/>
<circle cx="117.8" cy="136" r=".51"/>
</g>
<circle cx="254.9" cy="100.5" r=".51" fill="#008000"/>
<g fill="none" stroke="#008000" stroke-width=".2">
<path d="M257.4 98v2.5h2.6"/>
<circle cx="254.9" cy="100.5" r=".51"/>
</g>
<circle cx="257.4" cy="100.5" r=".51" fill="#008000"/>
<g fill="none" stroke="#008000" stroke-width=".2">
<path d="M224.4 64.9h-5.1v5.1M260 98v2.5"/>
<circle cx="257.4" cy="100.5" r=".51"/>
</g>
<circle cx="219.3" cy="64.9" r=".51" fill="#008000"/>
<g fill="none" stroke="#008000" stroke-width=".2">
<path d="M308.2 52.2h-15.2v10.2M341.2 42.1h2.5v7.6h-5M308.2 90.3h-20.3v10.2M341.2 80.2h2.5v7.6h-5M191.4 110.6v5.1h-12.7M191.4 138.6h7.6M143.1 161.4h5.1v7.6h2.5"/>
<circle cx="219.3" cy="64.9" r=".51"/>
</g>
<circle cx="191.4" cy="115.7" r=".51" fill="#008000"/>
<g fill="none" stroke="#008000" stroke-width=".2">
<path d="M82.2 21.8h20.3M94.9 21.8v2.5h7.6M171.1 42.1h5v7.6M244.7 47.2h5.1M206.6 115.7h-15.2v5.1M333.6 143.6h2.5v5.1"/>
<circle cx="191.4" cy="115.7" r=".51"/>
</g>
<circle cx="94.9" cy="21.8" r=".51" fill="#008000"/>
<g fill="none" stroke="#008000" stroke-width=".2">
<path d="M82.2 21.8v5M82.2 54.8h20.3M94.9 54.8v2.5h7.6"/>
<circle cx="94.9" cy="21.8" r=".51"/>
</g>
<circle cx="94.9" cy="54.8" r=".51" fill="#008000"/>
<g fill="none" stroke="#008000" stroke-width=".2">
<path d="M160.9 37v12.7M234.6 39.5h15.2M82.2 54.8v5.1M244.7 42.1h5.1M303.1 49.7h5.1M308.2 57.3v5.1M234.6 77.6h15.2M244.7 75.1h5.1M145.7 82.7h-5.1v2.6M160.9 82.7h5.1v2.6M244.7 87.8h5.1M244.7 80.2h5.1"/>
<path d="M303.1 87.8h5.1M308.2 95.4v5.1M148.2 128.4h-7.6v2.5M275.2 130.9h-10.2v5.1M92.4 141.1h5M333.6 141.1h2.5M226.9 179.2h15.3M130.5 191.9h20.2M145.7 189.4h5M226.9 184.3h15.3M226.9 189.4h15.3M226.9 191.9h5.1"/>
<path d="M226.9 194.4h17.8M226.9 197h5.1M226.9 186.8h5.1M226.9 181.7h5.1M293 184.3h2.5v2.5M138.1 207.1h12.6M138.1 212.2h12.6M145.7 209.7h5M287.9 217.3v2.5M105.1 270.6v5.1"/>
<circle cx="94.9" cy="54.8" r=".51"/>
</g>
<circle cx="160.9" cy="42.1" r=".51" fill="#008000"/>
<g fill="none" stroke="#008000" stroke-width=".2">
<path d="M158.4 49.7h2.5M303.1 54.8h5.1M303.1 92.9h5.1M201.5 103h12.7M206.6 103v5.1M265 138.6h2.6M265 141.1h17.8M265 143.6h2.6M265 146.2h17.8M265 148.7h2.6M148.2 179.2h2.5M226.9 169h5.1"/>
<path d="M293 176.7h22.8M133 181.7h17.7M133 186.8h17.7M145.7 184.3h5M303.1 207.1h5.1M82.2 252.8h2.5M105.1 245.2v2.5M67 265.5h17.7"/>
<circle cx="160.9" cy="42.1" r=".51"/>
</g>
<circle cx="206.6" cy="103" r=".51" fill="#008000"/>
<g fill="none" stroke="#008000" stroke-width=".2">
<path d="M247.3 37h2.5M338.7 52.2h17.7M145.7 171.6h5M226.9 171.6h15.3M293 174.1h2.5"/>
<circle cx="206.6" cy="103" r=".51"/>
</g>
<circle cx="351.4" cy="52.2" r=".51" fill="#008000"/>
<g fill="none" stroke="#008000" stroke-width=".2">
<path d="M97.4 59.9h5.1M338.7 54.8h2.5v5.1h5.1v2.5h10.1M127.9 77.6h17.8"/>
<circle cx="351.4" cy="52.2" r=".51"/>
</g>
<circle cx="351.4" cy="62.4" r=".51" fill="#008000"/>
<g fill="none" stroke="#008000" stroke-width=".2">
<path d="M97.4 64.9h5.1M140.6 80.2h5.1M338.7 90.3h17.7"/>
<circle cx="351.4" cy="62.4" r=".51"/>
</g>
<circle cx="351.4" cy="90.3" r=".51" fill="#008000"/>
<g fill="none" stroke="#008000" stroke-width=".2">
<path d="M97.4 26.8h5.1M160.9 77.6h20.3M338.7 92.9h2.5v5.1h5.1v2.5h10.1"/>
<circle cx="351.4" cy="90.3" r=".51"/>
</g>
<circle cx="351.4" cy="100.5" r=".51" fill="#008000"/>
<g fill="none" stroke="#008000" stroke-width=".2">
<path d="M97.4 31.9h5.1M160.9 80.2h5.1M201.5 125.9v5M211.7 125.9h2.5M201.5 146.2v5.1M211.7 151.3h2.5M293 179.2h5.1M133 197h17.7M148.2 199.5h2.5M148.2 194.4h2.5M226.9 199.5h28M293 181.7h20.3"/>
<path d="M133 202.1h17.7M226.9 217.3h2.6M226.9 214.8h10.2M226.9 202.1h12.7M282.8 207.1h10.2M79.7 257.9h5M67 260.4h17.7M79.7 263h5M112.7 260.4h5.1"/>
<circle cx="351.4" cy="100.5" r=".51"/>
</g>
<circle cx="287.9" cy="207.1" r=".51" fill="#008000"/>
<g fill="none" stroke="#008000" stroke-width=".2">
<path d="M94.9 176.7h12.7M94.9 174.1h5.1M94.9 171.6h15.2M94.9 169h5.1M148.2 204.6h2.5M226.9 204.6h5.1M226.9 207.1h12.7M226.9 209.7h5.1M226.9 212.2h17.8"/>
<circle cx="287.9" cy="207.1" r=".51"/>
</g>
<g font-size="2.5" fill="#808080">
<text x="106.3" y="17.9">CAN1</text>
<text x="86.9" y="27.7">CAN1_H</text>
<text x="150.1" y="27.7">12V</text>
<text x="199.6" y="28.7">D02S</text>
<text x="199.6" y="26.2">KK1</text>
<text x="79.7" y="31.9">GND</text>
<text x="87.4" y="32.8">CAN1_L</text>
<text x="126.9" y="35.3">12V</text>
<text x="159.4" y="32.8" transform="rotate(-90 159.4 32.8)">4.7k</text>
<text x="164.2" y="31" transform="rotate(-90 164.2 31)">R9</text>
<text x="252.3" y="30.6">X1</text>
<text x="162.2" y="40.6">R10</text>
<text x="199.6" y="41.4">D02S</text>
<text x="199.6" y="38.9">KK2</text>
<text x="230.5" y="40.4">D-</text>
<text x="242.9" y="37.9">5V</text>
<text x="162.2" y="45.4">1.2k</text>
<text x="239.7" y="43">D+</text>
<text x="313.9" y="46.5">U1</text>
<text x="338.7" y="47.2">GND</text>
<text x="106.3" y="51">CAN2</text>
<text x="152.7" y="50.6">P18</text>
<text x="242.2" y="52.2">GND</text>
<text x="265" y="49.7" transform="rotate(-90 265 49.7)">USB</text>
<text x="291.4" y="50.6">CAN2_TX</text>
<text x="358" y="53.1">CAN2_H</text>
<text x="173.6" y="54.8">GND</text>
<text x="226.9" y="58.3">X2</text>
<text x="298.8" y="55.7">5V</text>
<text x="349.8" y="59.1" transform="rotate(-90 349.8 59.1)">120R</text>
<text x="354.7" y="56.4" transform="rotate(-90 354.7 56.4)">R5</text>
<text x="79.7" y="64.9">GND</text>
<text x="86.9" y="60.7">CAN2_H</text>
<text x="87.4" y="65.8">CAN2_L</text>
<text x="195.8" y="60.7">12V</text>
<text x="205.8" y="64.4">1N4004</text>
<text x="296.3" y="63.3">CAN2_RX</text>
<text x="313.9" y="62.4">MCP2551</text>
<text x="358" y="63.3">CAN2_L</text>
<text x="124.4" y="68.4">12V</text>
<text x="211.2" y="67.2">D1</text>
<text x="290.4" y="67.5">GND</text>
<text x="149.5" y="74.3">CAN</text>
<text x="216.8" y="75.1">GND</text>
<text x="238.2" y="76">TD+</text>
<text x="252.3" y="73.6">RJ45</text>
<text x="117.4" y="78.5">CAN2_H</text>
<text x="130.5" y="81.1">CAN2_L</text>
<text x="167.5" y="81.1">CAN1_L</text>
<text x="182.7" y="78.5">CAN1_H</text>
<text x="229" y="78.5">TD-</text>
<text x="238.1" y="81.1">RD+</text>
<text x="149.5" y="87.8">JP5</text>
<text x="239" y="88.7">RD-</text>
<text x="291.4" y="88.7">CAN1_TX</text>
<text x="313.9" y="84.6">U2</text>
<text x="338.7" y="85.3">GND</text>
<text x="138.1" y="90.3">GND</text>
<text x="163.4" y="90.3">GND</text>
<text x="265" y="95.4" transform="rotate(-90 265 95.4)">RJ45-STD</text>
<text x="298.8" y="93.8">5V</text>
<text x="354.7" y="94.5" transform="rotate(-90 354.7 94.5)">R6</text>
<text x="358" y="91.2">CAN1_H</text>
<text x="183.8" y="97.3">IC1</text>
<text x="183.8" y="99.9">7805TV</text>
<text x="296.3" y="101.4">CAN1_RX</text>
<text x="313.9" y="100.5">MCP2551</text>
<text x="349.8" y="97.2" transform="rotate(-90 349.8 97.2)">120R</text>
<text x="358" y="101.4">CAN1_L</text>
<text x="160.3" y="103.9">12V</text>
<text x="215.8" y="103.9">5V</text>
<text x="252.3" y="105.5">GND</text>
<text x="285.4" y="105.5">GND</text>
<text x="180.2" y="110.2">C1</text>
<text x="208.1" y="110.2">C2</text>
<text x="109.5" y="114">12V</text>
<text x="180.2" y="115.3">0.33uf</text>
<text x="208.1" y="115.3">0.1uf</text>
<text x="113.7" y="124.9" transform="rotate(-90 113.7 124.9)">2K</text>
<text x="118.5" y="125" transform="rotate(-90 118.5 125)">R2</text>
<text x="188.8" y="125.9">GND</text>
<text x="202.8" y="124.4">R8</text>
<text x="149.7" y="129.3">ECU_PW</text>
<text x="202.8" y="129.2">330R</text>
<text x="215.8" y="126.7">P21</text>
<text x="145.7" y="136">FQP27P06</text>
<text x="145.7" y="133.5">Q2</text>
<text x="256.1" y="132.7">SD</text>
<text x="272.7" y="136">GND</text>
<text x="324.7" y="135.3">ECU_CTRL</text>
<text x="86.7" y="142">P17</text>
<text x="103.7" y="139.6">1k</text>
<text x="120.3" y="141.1">BS170</text>
<text x="120.3" y="138.6">Q1</text>
<text x="188.8" y="143.6">GND</text>
<text x="207.9" y="143.6" transform="rotate(-90 207.9 143.6)">LD1</text>
<text x="269.1" y="139.4">3.3V</text>
<text x="284.3" y="142">SD_MISO</text>
<text x="337.6" y="142">ECU_PW</text>
<text x="103.4" y="144.4">R1</text>
<text x="202.8" y="149.8">R7</text>
<text x="269.1" y="144.5">SD_MOSI</text>
<text x="269.1" y="149.6">SD_CS</text>
<text x="284.3" y="147.1">SD_SCK</text>
<text x="202.8" y="154.6">330R</text>
<text x="215.8" y="152.1">P22</text>
<text x="333.6" y="153.8">GND</text>
<text x="115.2" y="158.9">GND</text>
<text x="86" y="165.7">GPIO</text>
<text x="140.6" y="166.5">GND</text>
<text x="155.8" y="165.2">U$1</text>
<text x="101.5" y="169.9">GP3</text>
<text x="111.7" y="172.5">GP2</text>
<text x="141.3" y="172.5">5V</text>
<text x="233.5" y="169.9">3.3V</text>
<text x="243.7" y="172.5">5V</text>
<text x="284.1" y="170.8">UART</text>
<text x="101.5" y="175">GP1</text>
<text x="109.1" y="177.5">GP0</text>
<text x="297" y="175">5V</text>
<text x="317.3" y="177.5">3.3V</text>
<text x="121" y="182.6">SD_MISO</text>
<text x="135.3" y="185.2">SD_SCK</text>
<text x="136.2" y="180.1">SD_MOSI</text>
<text x="233.5" y="182.6">RD+</text>
<text x="243.7" y="185.2">TD-</text>
<text x="243.7" y="180.1">RD-</text>
<text x="299.6" y="180.1">UART0_TX</text>
<text x="314.8" y="182.6">UART0_RX</text>
<text x="124.2" y="187.7">SD_CS</text>
<text x="133.8" y="190.2">CAN1_RX</text>
<text x="233.5" y="187.7">TD+</text>
<text x="243.7" y="190.2">D-</text>
<text x="293" y="191.9">GND</text>
<text x="118.7" y="192.8">CAN1_TX</text>
<text x="119.2" y="197.9">RAM_MISO</text>
<text x="134.4" y="195.3">RAM_MOSI</text>
<text x="233.5" y="192.8">D+</text>
<text x="233.5" y="197.9">CAN2_TX</text>
<text x="246.2" y="195.3">CAN2_RX</text>
<text x="122.3" y="202.9">RAM_CS</text>
<text x="136" y="200.4">RAM_SCK</text>
<text x="241.2" y="202.9">UART0_RX</text>
<text x="256.4" y="200.4">UART0_TX</text>
<text x="295.5" y="198.2">S1</text>
<text x="132.4" y="208">P16</text>
<text x="141.7" y="205.5">SW1</text>
<text x="233.5" y="205.5">GP0</text>
<text x="241.2" y="208">GP1</text>
<text x="276.3" y="208">SW1</text>
<text x="309.7" y="208">3.3V</text>
<text x="132.4" y="213.1">P18</text>
<text x="140" y="210.6">P17</text>
<text x="233.5" y="210.6">GP2</text>
<text x="238.6" y="215.6">P22</text>
<text x="246.2" y="213.1">GP3</text>
<text x="231" y="218.2">P21</text>
<text x="286.4" y="216" transform="rotate(-90 286.4 216)">R3</text>
<text x="291.2" y="216" transform="rotate(-90 291.2 216)">4.7K</text>
<text x="285.4" y="224.9">GND</text>
<text x="87.3" y="249.1">IC3</text>
<text x="106.6" y="246.1">3.3V</text>
<text x="75.7" y="253.7">3.3V</text>
<text x="104" y="252.9">VCC</text>
<text x="53.1" y="261.3">RAM_MOSI</text>
<text x="67.5" y="263.9">RAM_SCK</text>
<text x="68.9" y="258.8">RAM_CS</text>
<text x="119.3" y="261.3">RAM_MISO</text>
<text x="60.5" y="266.4">3.3V</text>
<text x="104.3" y="267.4">GND</text>
<text x="87.3" y="270.7">23LC1024</text>
<text x="102.5" y="280.8">GND</text>
</g>
<g font-size="2.5" fill="#800000">
<text x="100.5" y="262.8" transform="rotate(-90 100.5 262.8)">RAM</text>
<text x="102.8" y="262.8" transform="rotate(-90 102.8 262.8)">Array</text>
</g>
<text font-size="2.3" fill="#800000" x="163.4" y="174.1">mbed NXP LPC1768 Microcontroller</text>
<g font-size="2.1" fill="#808080">
<text x="104.1" y="21.4">1</text>
<text x="104.1" y="24">2</text>
<text x="115" y="24">6</text>
<text x="104.1" y="26.5">3</text>
<text x="104.1" y="29">4</text>
<text x="115" y="26.5">7</text>
<text x="115" y="29">8</text>
<text x="104.1" y="31.6">5</text>
<text x="115" y="31.6">9</text>
<text x="259.7" y="37.8">1</text>
<text x="259.7" y="40.3">2</text>
<text x="259.7" y="42.8">3</text>
<text x="259.7" y="45.4">4</text>
<text x="259.7" y="47.9">5</text>
<text x="309.8" y="49.4">1</text>
<text x="309.8" y="51.9">2</text>
<text x="315.6" y="50.5">TXD</text>
<text x="315.6" y="53">VSS</text>
<text x="325.9" y="53">CANH</text>
<text x="328.7" y="50.5">RS</text>
<text x="335.9" y="51.9">7</text>
<text x="335.9" y="49.4">8</text>
<text x="104.1" y="54.4">1</text>
<text x="104.1" y="56.9">2</text>
<text x="104.1" y="59.5">3</text>
<text x="115" y="56.9">6</text>
<text x="115" y="59.5">7</text>
<text x="225.5" y="59.5">1</text>
<text x="309.8" y="54.4">3</text>
<text x="309.8" y="56.9">4</text>
<text x="315.6" y="55.5">VDD</text>
<text x="315.6" y="58.1">RXD</text>
<text x="326.3" y="55.5">CANL</text>
<text x="326.4" y="58.1">VREF</text>
<text x="335.9" y="56.9">5</text>
<text x="335.9" y="54.4">6</text>
<text x="104.1" y="62">4</text>
<text x="104.1" y="64.6">5</text>
<text x="115" y="62">8</text>
<text x="115" y="64.6">9</text>
<text x="225.5" y="64.6">2</text>
<text x="225.5" y="62">3</text>
<text x="147.3" y="77.3">6</text>
<text x="158.2" y="77.3">5</text>
<text x="250.8" y="74.7">1</text>
<text x="250.8" y="77.3">2</text>
<text x="147.3" y="82.3">2</text>
<text x="147.3" y="79.8">4</text>
<text x="158.2" y="82.3">1</text>
<text x="158.2" y="79.8">3</text>
<text x="250.8" y="79.8">3</text>
<text x="250.8" y="82.3">4</text>
<text x="250.8" y="84.9">5</text>
<text x="250.8" y="87.4">6</text>
<text x="250.8" y="90">7</text>
<text x="309.8" y="87.4">1</text>
<text x="309.8" y="90">2</text>
<text x="315.6" y="88.6">TXD</text>
<text x="328.7" y="88.6">RS</text>
<text x="335.9" y="90">7</text>
<text x="335.9" y="87.4">8</text>
<text x="250.8" y="92.5">8</text>
<text x="309.8" y="92.5">3</text>
<text x="309.8" y="95">4</text>
<text x="315.6" y="91.1">VSS</text>
<text x="315.6" y="93.6">VDD</text>
<text x="325.9" y="91.1">CANH</text>
<text x="326.3" y="93.6">CANL</text>
<text x="335.9" y="95">5</text>
<text x="335.9" y="92.5">6</text>
<text x="315.6" y="96.2">RXD</text>
<text x="326.4" y="96.2">VREF</text>
<text x="182.3" y="102.7">1</text>
<text x="186.1" y="103.8">VI</text>
<text x="189.3" y="107.3">GND</text>
<text x="193.9" y="103.8">VO</text>
<text x="199.4" y="102.7">3</text>
<text x="191" y="109.6" transform="rotate(-90 191 109.6)">2</text>
<text x="262.3" y="135.7">6</text>
<text x="262.3" y="143.3">3</text>
<text x="262.3" y="140.8">4</text>
<text x="262.3" y="138.2">5</text>
<text x="330.9" y="143.3">1</text>
<text x="330.9" y="140.8">2</text>
<text x="330.9" y="138.2">3</text>
<text x="262.3" y="148.4">1</text>
<text x="262.3" y="145.8">2</text>
<text x="92.1" y="173.8">2</text>
<text x="92.1" y="171.2">3</text>
<text x="92.1" y="168.7">4</text>
<text x="290.2" y="173.8">5</text>
<text x="92.1" y="176.3">1</text>
<text x="290.2" y="178.9">3</text>
<text x="290.2" y="176.3">4</text>
<text x="290.2" y="183.9">1</text>
<text x="290.2" y="181.4">2</text>
<text x="294" y="204.2">1</text>
<text x="294" y="206.8">2</text>
<text x="300.9" y="206.8">4</text>
<text x="300.9" y="204.2">3</text>
<text x="104.7" y="249.9" transform="rotate(-90 104.7 249.9)">8</text>
<text x="85.8" y="257.6">1</text>
<text x="85.8" y="252.5">3</text>
<text x="89.6" y="253.6">NU</text>
<text x="85.8" y="262.6">6</text>
<text x="85.8" y="260.1">5</text>
<text x="89.6" y="258.7">CS</text>
<text x="89.6" y="263.7">SCK</text>
<text x="89.6" y="261.2">SI</text>
<text x="105.1" y="261.2">SO</text>
<text x="110.5" y="260.1">2</text>
<text x="85.8" y="265.2">7</text>
<text x="89.6" y="266.3">HOLD</text>
<text x="104.7" y="269.6" transform="rotate(-90 104.7 269.6)">4</text>
</g>
<g font-size="2" fill="#800000">
<text x="157.1" y="171.6">Vin</text>
<text x="157.1" y="169">Gnd</text>
<text x="216.5" y="169.2">Vout</text>
<text x="218.3" y="171.7">Vu</text>
<text x="157.1" y="174.1">Vb</text>
<text x="157.1" y="176.7">nR</text>
<text x="157.1" y="179.2">p5 / SPI mosi</text>
<text x="209.2" y="179.4">Ethernet RD-</text>
<text x="217.3" y="176.8">IF+</text>
<text x="218" y="174.3">IF-</text>
<text x="157.1" y="181.7">p6 / SPI miso</text>
<text x="157.1" y="184.3">p7 / SPI sck</text>
<text x="208.4" y="181.9">Ethernet RD+</text>
<text x="209.2" y="184.4">Ethernet TD-</text>
<text x="157.1" y="186.8">p8</text>
<text x="157.1" y="189.4">p9 / Serial tx / I2C sda</text>
<text x="157.1" y="191.9">p10 / Serial rx / I2C scl</text>
<text x="208.5" y="187">Ethernet TD+</text>
<text x="214.3" y="189.5">USB D-</text>
<text x="157.1" y="194.4">p11 / SPI mosi</text>
<text x="157.1" y="197">p12 / SPI miso</text>
<text x="209.1" y="194.6">p30 / CAN rd</text>
<text x="209.2" y="197.1">p29 / CAN td</text>
<text x="213.6" y="192.1">USB D+</text>
<text x="157.1" y="199.5">p13 / SPI SCK / Serial tx</text>
<text x="157.1" y="202.1">p14 / Serial rx</text>
<text x="199.3" y="199.7">p28 / I2C sda / Serial tx</text>
<text x="200.1" y="202.2">p27 / I2C scl / Serial rx</text>
<text x="157.1" y="204.6">p15 / AnalogIn</text>
<text x="157.1" y="207.1">p16 / AnalogIn</text>
<text x="157.1" y="209.7">p17 / AnalogIn</text>
<text x="207.8" y="209.8">p24 / PwmOut</text>
<text x="207.8" y="207.3">p25 / PwmOut</text>
<text x="207.8" y="204.8">p26 / PwmOut</text>
<text x="157.1" y="212.2">p18 / AnalogIn / AnalogOut</text>
<text x="157.1" y="214.8">p19 / AnalogIn</text>
<text x="207.8" y="214.9">p22 / PwmOut</text>
<text x="207.8" y="212.4">p23 / PwmOut</text>
<text x="157.1" y="217.3">p20 / AnalogIn</text>
<text x="207.8" y="217.5">p21 / PwmOut</text>
</g>
<g font-size="1.4" fill="#800000">
<text x="204.1" y="134.7" transform="rotate(-90 204.1 134.7)">red</text>
<text x="199" y="143.6" transform="rotate(-90 199 143.6)">green</text>
</g>
<g font-size=".6" fill="#808080">
<text x="212.6" y="65.2">SpiceOrder 2</text>
<text x="217.7" y="65.2">SpiceOrder 1</text>
</g>
</svg>
